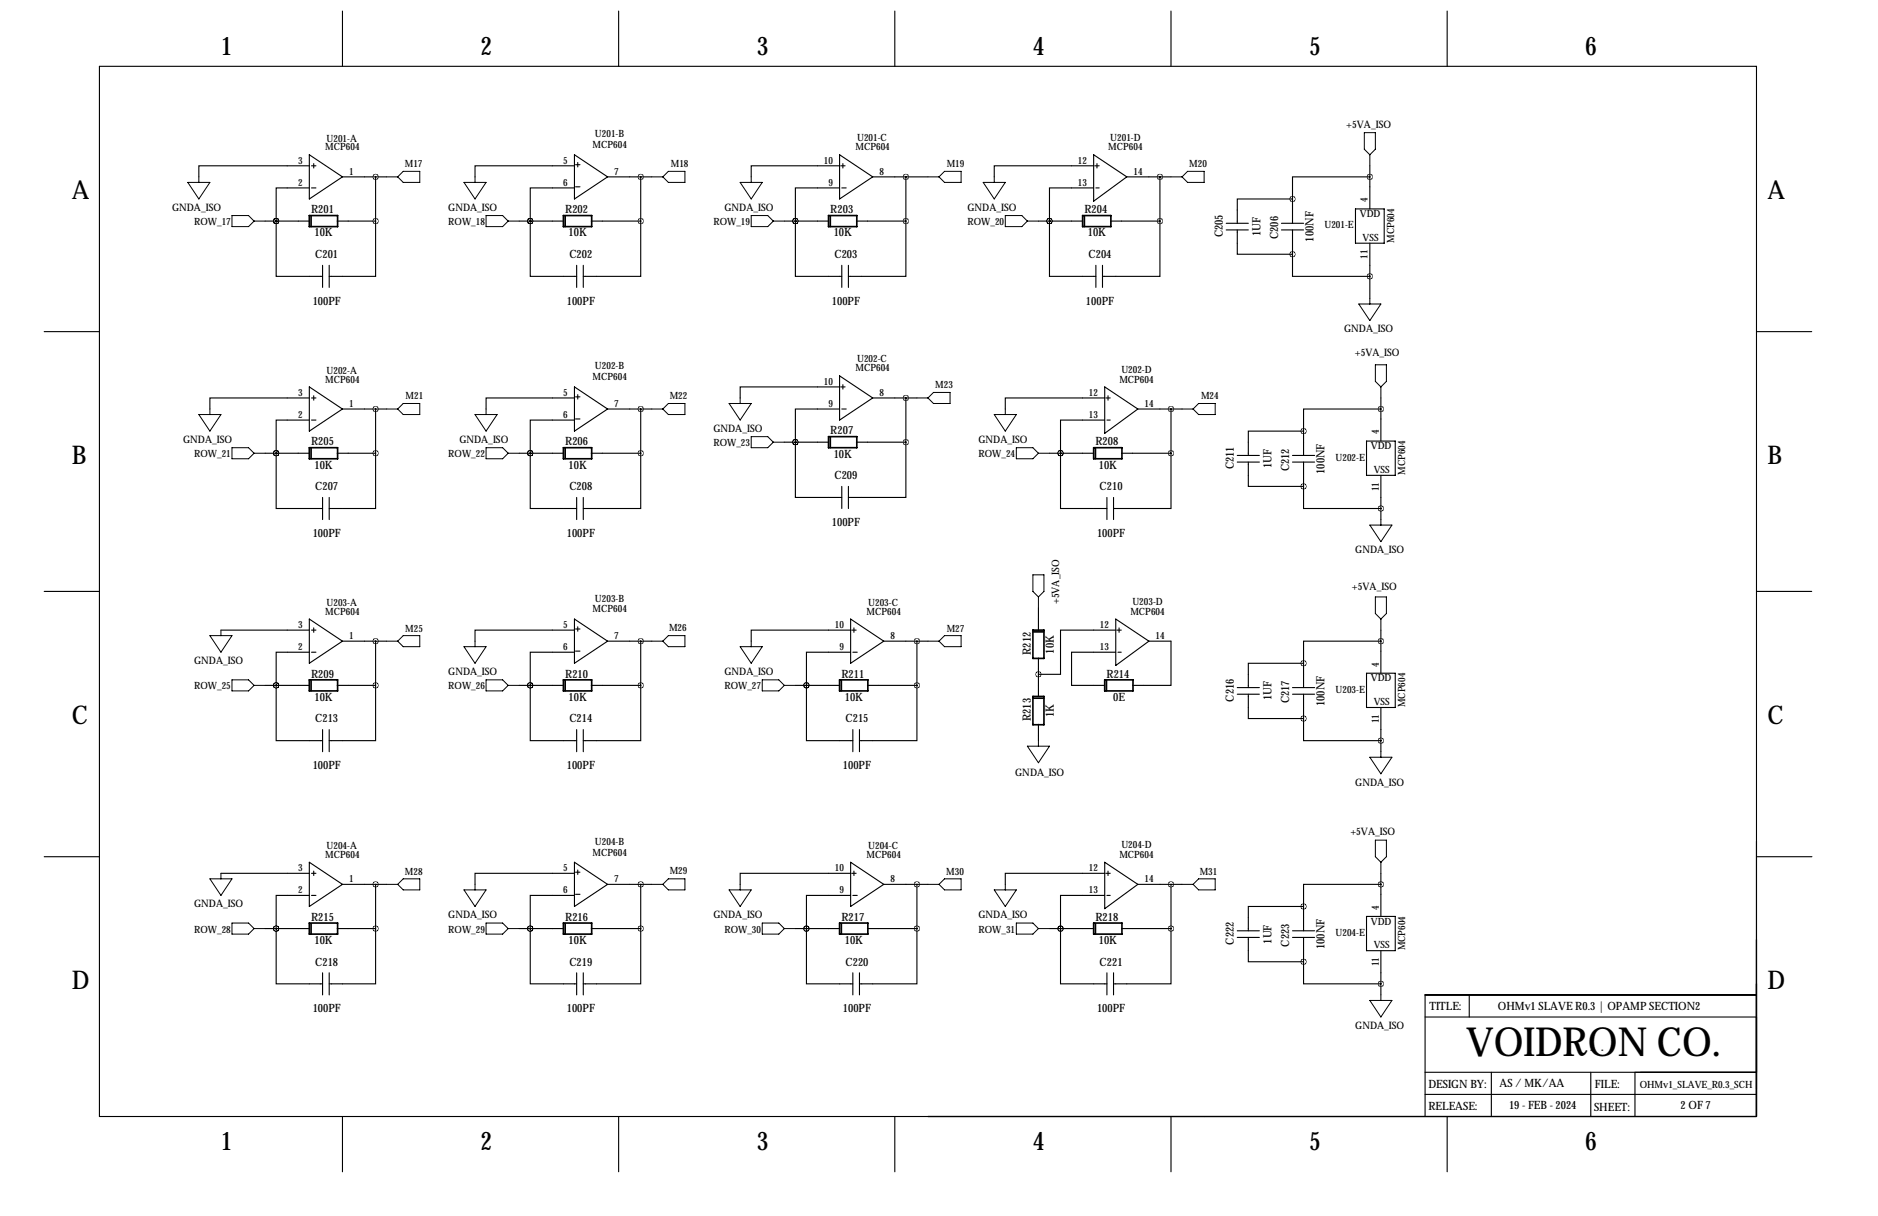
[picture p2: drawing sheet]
<svg xmlns="http://www.w3.org/2000/svg" width="432mm" height="279mm" viewBox="0 0 432 279" stroke-linecap="round" stroke-linejoin="round" font-family="sans-serif">
<g fill="none" stroke="#000" stroke-width=".25">
<path d="M22.9 15.2h381v241.3h-381zM78.7 2.5v12.7M142.2 2.5v12.7M205.7 2.5v12.7M269.2 2.5v12.7M332.7 2.5v12.7M71.1 38.1h-25.4v2.5M71.1 35.6l7.6 5-7.6 5.1zM71.6 38.1h1M72.1 37.6v1M132.1 38.1h-22.9v2.5M132.1 35.6l7.6 5-7.6 5.1z"/>
<path d="M132.3 37.8h1M132.8 37.3v1.1M193 38.1h-20.3v2.5M193 35.6l7.7 5-7.7 5.1zM193.3 38.1h1M193.8 37.6v1M251.5 38.1h-22.9v2.5M251.5 35.6l7.6 5-7.6 5.6zM251.7 38.1h1M252.2 37.6v1M315 38.1v9.9M61 50.8h10.1"/>
<path d="M63.5 50.8h.1M63.5 50.8v12.7h10.7M71.1 43.2h-7.6v7.6M71.6 43.2h1M77.5 50.8h8.9M78.7 40.6h10.2M86.4 50.8v12.7h-10.7M86.4 40.6v10.2M119.4 50.8h10.1M121.9 50.8h.1M121.9 50.8v12.7h10.7M132.1 43.2h-10.2v7.6"/>
<path d="M132.3 42.9h1M135.9 50.8h11.4M139.7 40.6h10.2M147.3 50.8v12.7h-13.2M147.3 40.6v10.2M180.3 50.8h10.2M182.9 50.8h.1M182.9 50.8v12.7h10.6M193 43.2h-10.1v7.6M193.5 43.2h1.1M196.9 50.8h11.4M200.7 40.6h12.7"/>
<path d="M208.3 50.8v12.7h-13.2M208.3 40.6v10.2M238.8 50.8h10.1M241.3 50.8h.1M241.3 50.8v12.7h10.7M251.5 43.2h-10.2v7.6M252 43.2h.7M255.3 50.8h11.4M259.1 40.6h10.1M266.7 50.8v12.7h-13.2M266.7 40.6v10.2M281.9 52.8h5.1"/>
<path d="M281.9 51.3h5.1M284.5 52.8v5.6h12.7M294.6 52.8h5.1M294.6 51.3h5.1M297.2 58.4v5.1h17.8M297.2 45.7h-12.7v5.6M297.2 45.7v5.6M297.2 52.8v5.6M311.7 48h6.6v7.9h-6.6zM315 40.6h-17.8v5.1M315 55.9v12.7M10.2 76.2h12.7"/>
<path d="M74.2 61v5M75.7 61v5M132.6 61v5M134.1 61v5M193.5 61v5M195.1 61v5M252 61v5M253.5 61v5M403.9 76.2h12.7M71.1 91.4h-22.8v2.6M71.1 96.5h-7.6v7.6M71.1 88.9l7.6 5.1-7.6 5.1z"/>
<path d="M71.6 91.4h1M71.6 96.5h1M72.1 90.9v1M78.7 94h10.2M86.4 94v10.1M132.1 91.4h-20.3v2.6M132.1 96.5h-10.2v7.6M132.1 88.9l7.6 5.1-7.6 5.1zM132.3 91.2h1M132.3 96.3h1M132.8 90.7v1M139.7 94h10.2"/>
<path d="M147.3 94v10.1M193 88.9h-22.8v2.5M193 94h-10.1v7.6M193 86.4l7.7 5-7.7 5.1zM193.3 88.9h1M193.5 94h1.1M193.8 88.4v1M200.7 91.4h10.1M208.3 91.4v10.2M254 91.4h-22.9v2.6M254 96.5h-10.2v7.6M254 88.9l7.6 5.1-7.6 5.6z"/>
<path d="M254.3 91.4h1M254.5 96.5h.8M254.8 90.9v1M261.6 94h10.2M269.2 94v10.1M299.7 99.1h-12.7v5.5M299.7 99.1v5.5M317.5 94h-17.8v5.1M317.5 91.4v9.9M61 104.1h10.1M63.5 104.1h.1M63.5 104.1v12.7h10.7"/>
<path d="M74.2 114.3v5.1M75.7 114.3v5.1M77.5 104.1h8.9M86.4 104.1v12.7h-10.7M119.4 104.1h10.1M121.9 104.1h.1M121.9 104.1v12.7h10.7M132.6 114.3v5.1M134.1 114.3v5.1M135.9 104.1h11.4M147.3 104.1v12.7h-13.2M180.3 101.6h10.2"/>
<path d="M182.9 101.6h.1M182.9 101.6v12.7h10.6M193.5 111.8v5M195.1 111.8v5M196.9 101.6h11.4M208.3 101.6v12.7h-13.2M241.3 104.1h10.2M243.8 104.1h.1M243.8 104.1v12.7h10.7M254.5 114.3v5.1M256 114.3v5.1M257.9 104.1h11.3"/>
<path d="M269.2 104.1v12.7h-13.2M284.5 106.2h5.1M284.5 104.6h5.1M287 106.2v5.6h12.7M297.2 106.2h5.1M297.2 104.6h5.1M299.7 111.8v5h17.8M299.7 106.2v5.6M314.2 101.3h6.6v7.9h-6.6zM317.5 109.2v10.2M10.2 135.9h12.7M238.8 139.7v5.1"/>
<path d="M403.9 135.9h12.7M50.8 144.8h20.3M61 157.5h10.1M63.5 157.5h.1M63.5 157.5v12.7h10.7M71.1 149.9h-7.6v7.6M71.1 142.2l7.6 5.1-7.6 5.1zM71.6 144.8h1M71.6 149.9h1M72.1 144.3v1M77.5 157.5h8.9M78.7 147.3h10.2"/>
<path d="M86.4 157.5v12.7h-10.7M86.4 147.3v10.2M119.4 157.5h10.1M121.9 157.5h.1M121.9 157.5v12.7h10.7M132.1 144.8h-22.9v2.5M132.1 149.9h-10.2v7.6M132.1 142.2l7.6 5.1-7.6 5.1zM132.3 144.5h1M132.3 149.6h1M132.8 144v1M135.9 157.5h11.4"/>
<path d="M139.7 147.3h10.2M147.3 157.5v12.7h-13.2M147.3 147.3v10.2M182.9 157.5h10.1M185.4 157.5h.1M185.4 157.5v12.7h10.7M195.6 144.8h-22.9v2.5M195.6 149.9h-10.2v7.6M195.6 142.2l7.6 5.1-7.6 5.1zM195.8 144.8h1M196.1 149.9h1M196.3 144.3v1"/>
<path d="M199.4 157.5h11.4M203.2 147.3h10.2M210.8 157.5v12.7h-13.2M210.8 147.3v10.2M238.8 151.2v8.8M256.5 149.9h-10.1v7.6h7.6M256.5 144.8h-12.7v10.1h-5M256.5 142.2l7.7 5.1-7.7 5.6zM256.8 144.8h1M257 149.9h.8M257.3 144.3v1M264.2 147.3h5v10.2h-8.8"/>
<path d="M284.5 159.5h5.1M284.5 158h5.1M287 159.5v5.6h12.7M297.2 159.5h5.1M297.2 158h5.1M299.7 152.4h-12.7v5.6M299.7 152.4v5.6M299.7 159.5v5.6M314.2 154.7h6.6v7.9h-6.6zM317.5 147.3h-17.8v5.1M317.5 144.8v9.9M74.2 167.6v5.1"/>
<path d="M75.7 167.6v5.1M132.6 167.6v5.1M134.1 167.6v5.1M196.1 167.6v5.1M197.6 167.6v5.1M238.8 166.4v3.8M299.7 165.1v5.1h17.8M317.5 162.6v10.1M10.2 196.8h12.7M71.1 198.1l7.6 5.1-7.6 5.1zM132.1 198.1l7.6 5.1-7.6 5.1zM132.8 199.9v1"/>
<path d="M195.6 198.1l7.6 5.1-7.6 5.1zM254 198.1l7.6 5.1-7.6 5.6zM403.9 196.8h12.7M50.8 200.7h20.3M61 213.4h10.1M63.5 213.4h.1M63.5 213.4v12.7h10.7M71.1 205.7h-7.6v7.7M71.6 200.7h1M71.6 205.7h1M72.1 200.2v1M77.5 213.4h8.9"/>
<path d="M78.7 203.2h10.2M86.4 213.4v12.7h-10.7M86.4 203.2v10.2M119.4 213.4h10.1M121.9 213.4h.1M121.9 213.4v12.7h10.7M132.1 200.7h-22.9v2.5M132.1 205.7h-10.2v7.7M132.3 200.4h1M132.3 205.5h1M135.9 213.4h11.4M139.7 203.2h10.2"/>
<path d="M147.3 213.4v12.7h-13.2M147.3 203.2v10.2M182.9 213.4h10.1M185.4 213.4h.1M185.4 213.4v12.7h10.7M195.6 200.7h-25.4v2.5M195.6 205.7h-10.2v7.7M195.8 200.7h1M196.1 205.7h1M196.3 200.2v1M199.4 213.4h11.4M203.2 203.2h10.2"/>
<path d="M210.8 213.4v12.7h-13.2M210.8 203.2v10.2M241.3 213.4h10.2M243.8 213.4h.1M243.8 213.4v12.7h10.7M254 200.7h-22.9v2.5M254 205.7h-10.2v7.7M254.3 200.7h1M254.5 205.7h.8M254.8 200.2v1M257.9 213.4h11.3M261.6 203.2h10.2"/>
<path d="M269.2 213.4v12.7h-13.2M269.2 203.2v10.2M284.5 215.4h5.1M284.5 213.9h5.1M287 215.4v5.6h12.7M297.2 215.4h5.1M297.2 213.9h5.1M299.7 208.3h-12.7v5.6M299.7 208.3v5.6M299.7 215.4v5.6M314.2 210.6h6.6v7.8h-6.6zM317.5 203.2h-17.8v5.1"/>
<path d="M317.5 200.7v9.9M317.5 218.4v10.2M74.2 223.5v5.1M75.7 223.5v5.1M132.6 223.5v5.1M134.1 223.5v5.1M196.1 223.5v5.1M197.6 223.5v5.1M254.5 223.5v5.1M256 223.5v5.1M299.7 221v5.1h17.8M327.7 233.7h76.2"/>
<path d="M337.8 228.6v5.1M403.9 228.6h-76.2v27.9M78.7 256.5v12.7M142.2 256.5v12.7M205.7 256.5v12.7M269.2 256.5v12.7M327.7 246.4h76.2M327.7 251.5h76.2M332.7 256.5v12.7M342.9 246.4v10.1M365.8 241.3h.1M365.8 246.4v10.1"/>
<path d="M368.3 241.3h.1M375.9 246.4v10.1"/>
</g>
<g fill="none" stroke="#000" stroke-width=".38">
<path d="M71.1 49.5h6.5v2.6h-6.5zM71.5 49.6v2.5M129.5 49.5h6.5v2.6h-6.5zM129.9 49.6v2.5M190.5 49.5h6.5v2.6h-6.5zM190.9 49.6v2.5M248.9 49.5h6.5v2.6h-6.5zM249.3 49.6v2.5M71.1 102.9h6.5v2.5h-6.5zM71.5 103v2.4M129.5 102.9h6.5v2.5h-6.5zM129.9 103v2.4"/>
<path d="M190.5 100.3h6.5v2.6h-6.5zM190.9 100.4v2.5M251.5 102.9h6.5v2.5h-6.5zM251.9 103v2.4M71.1 156.2h6.5v2.6h-6.5zM71.5 156.3v2.5M129.5 156.2h6.5v2.6h-6.5zM129.9 156.3v2.5M193 156.2h6.5v2.6h-6.5zM193.4 156.3v2.5M237.5 144.8h2.5v6.5h-2.5zM237.6 145.2h2.4"/>
<path d="M254 156.2h6.5v2.6h-6.5zM254.4 156.3v2.5M237.5 160h2.5v6.5h-2.5zM237.6 160.4h2.4M71.1 212.1h6.5v2.5h-6.5zM71.5 212.2v2.4M129.5 212.1h6.5v2.5h-6.5zM129.9 212.2v2.4M193 212.1h6.5v2.5h-6.5zM193.4 212.2v2.4M251.5 212.1h6.5v2.5h-6.5zM251.9 212.2v2.4"/>
</g>
<g fill="none" stroke="#000" stroke-width=".23">
<path d="M92.7 39.4h3.8v2.5h-3.8l-1.3-1.3zM153.7 39.4h3.8v2.5h-3.8l-1.3-1.3zM217.2 39.4h3.8v2.5h-3.8l-1.3-1.3zM273 39.4h3.9v2.5h-3.9l-1.2-1.3zM313.7 30.5h2.5v3.8l-1.2 1.3-1.3-1.3zM315 35.6v2.5M43.2 41.9h5.1l-2.6 3.8zM45.7 40.6v1.3M53.3 49.5h3.8l1.3 1.3-1.3 1.3h-3.8zM58.4 50.8h2.6M88.9 40.6h2.5M106.7 41.9h5.1l-2.6 3.8z"/>
<path d="M109.2 40.6v1.3M111.8 49.5h3.8l1.2 1.3-1.2 1.3h-3.8zM116.8 50.8h2.6M149.9 40.6h2.5M170.2 41.9h5.1l-2.6 3.8zM172.7 49.5h3.8l1.3 1.3-1.3 1.3h-3.8zM172.7 40.6v1.3M177.8 50.8h2.5M213.4 40.6h2.5M226.1 41.9h5l-2.5 3.8zM228.6 40.6v1.3M231.1 49.5h3.8l1.3 1.3-1.3 1.3h-3.8z"/>
<path d="M236.2 50.8h2.6M269.2 40.6h2.6M312.4 69.8h5.1l-2.5 3.9zM315 68.6v1.2M45.7 95.2h5.1l-2.5 3.9zM48.3 94v1.2M88.9 94h2.5M92.7 92.7h3.8v2.5h-3.8l-1.3-1.2zM109.2 95.2h5.1l-2.5 3.9zM111.8 94v1.2M149.9 94h2.5M153.7 92.7h3.8v2.5h-3.8l-1.3-1.2z"/>
<path d="M167.6 92.7h5.1l-2.5 3.8zM170.2 91.4v1.3M210.8 91.4h2.6M214.6 90.2h3.8v2.5h-3.8l-1.2-1.3zM228.6 95.2h5.1l-2.6 3.9zM231.1 94v1.2M271.8 94h2.5M275.6 92.7h3.8v2.5h-3.8l-1.3-1.2zM316.2 83.8h2.6v3.8l-1.3 1.3-1.3-1.3zM317.5 88.9v2.5M53.3 102.9h3.8l1.3 1.2-1.3 1.3h-3.8zM58.4 104.1h2.6"/>
<path d="M111.8 102.9h3.8l1.2 1.2-1.2 1.3h-3.8zM116.8 104.1h2.6M172.7 100.3h3.8l1.3 1.3-1.3 1.3h-3.8zM177.8 101.6h2.5M233.7 102.9h3.8l1.3 1.2-1.3 1.3h-3.8zM238.8 104.1h2.5M317.5 119.4v1.3M237.5 132.1h2.5v3.8l-1.2 1.3-1.3-1.3zM238.8 137.2v2.5M315 120.7h5l-2.5 3.8zM316.2 137.2h2.6v3.8l-1.3 1.2-1.3-1.2zM48.3 146h5l-2.5 3.9z"/>
<path d="M50.8 144.8v1.2M53.3 156.2h3.8l1.3 1.3-1.3 1.3h-3.8zM58.4 157.5h2.6M88.9 147.3h2.5M92.7 146h3.8v2.6h-3.8l-1.3-1.3zM106.7 148.6h5.1l-2.6 3.8zM109.2 147.3v1.3M111.8 156.2h3.8l1.2 1.3-1.2 1.3h-3.8zM116.8 157.5h2.6M149.9 147.3h2.5M152.4 147.3l1.3-1.3h3.8v2.6h-3.8zM170.2 148.6h5.1l-2.6 3.8z"/>
<path d="M172.7 147.3v1.3M175.3 156.2h3.8l1.2 1.3-1.2 1.3h-3.8zM180.3 157.5h2.6M213.4 147.3h2.5M217.2 146h3.8v2.6h-3.8l-1.3-1.3zM317.5 142.2v2.6M236.2 171.4h5.1l-2.5 3.9zM238.8 170.2v1.2M315 174h5l-2.5 3.8zM317.5 172.7v1.3M316.2 193h2.6v3.8l-1.3 1.3-1.3-1.3zM317.5 198.1v2.6"/>
<path d="M48.3 201.9h5l-2.5 3.8zM50.8 200.7v1.2M53.3 212.1h3.8l1.3 1.3-1.3 1.2h-3.8zM58.4 213.4h2.6M88.9 203.2h2.5M92.7 201.9h3.8v2.6h-3.8l-1.3-1.3zM106.7 204.5h5.1l-2.6 3.8zM109.2 203.2v1.3M111.8 212.1h3.8l1.2 1.3-1.2 1.2h-3.8zM116.8 213.4h2.6M149.9 203.2h2.5M152.4 203.2l1.3-1.3h3.8v2.6h-3.8z"/>
<path d="M167.6 204.5h5.1l-2.5 3.8zM170.2 203.2v1.3M175.3 212.1h3.8l1.2 1.3-1.2 1.2h-3.8zM180.3 213.4h2.6M213.4 203.2h2.5M217.2 201.9h3.8v2.6h-3.8l-1.3-1.3zM228.6 204.5h5.1l-2.6 3.8zM231.1 203.2v1.3M233.7 212.1h3.8l1.3 1.3-1.3 1.2h-3.8zM238.8 213.4h2.5M271.8 203.2h2.5M274.3 203.2l1.3-1.3h3.8v2.6h-3.8z"/>
<path d="M315 229.9h5l-2.5 3.8zM317.5 228.6v1.3"/>
</g>
<path d="M86.3 40.6a.05 .05 0 0 0 .1 0 .05 .05 0 0 0-.1 0zM121.9 50.8a.05 .05 0 0 0 .1 0 .05 .05 0 0 0-.1 0zM297.1 45.7a.05 .05 0 0 0 .1 0 .05 .05 0 0 0-.1 0zM297.1 58.4a.05 .05 0 0 0 .1 0 .05 .05 0 0 0-.1 0zM182.8 50.8a.05 .05 0 0 0 .1 0 .05 .05 0 0 0-.1 0zM86.3 94a.05 .05 0 0 0 .1 0 .05 .05 0 0 0-.1 0zM121.9 104.1a.05 .05 0 0 0 .1 0 .05 .05 0 0 0-.1 0zM299.7 99.1a.05 .05 0 0 0 .1 0 .05 .05 0 0 0-.1 0zM299.7 111.8a.05 .05 0 0 0 .1 0 .05 .05 0 0 0-.1 0zM182.8 101.6a.05 .05 0 0 0 .1 0 .05 .05 0 0 0-.1 0zM243.8 104.1a.05 .05 0 0 0 .1 0 .05 .05 0 0 0-.1 0zM86.3 147.3a.05 .05 0 0 0 .1 0 .05 .05 0 0 0-.1 0zM121.9 157.5a.05 .05 0 0 0 .1 0 .05 .05 0 0 0-.1 0zM299.7 152.4a.05 .05 0 0 0 .1 0 .05 .05 0 0 0-.1 0zM299.7 165.1a.05 .05 0 0 0 .1 0 .05 .05 0 0 0-.1 0zM185.4 157.5a.05 .05 0 0 0 .1 0 .05 .05 0 0 0-.1 0zM86.3 203.2a.05 .05 0 0 0 .1 0 .05 .05 0 0 0-.1 0zM121.9 213.4a.05 .05 0 0 0 .1 0 .05 .05 0 0 0-.1 0zM299.7 208.3a.05 .05 0 0 0 .1 0 .05 .05 0 0 0-.1 0zM299.7 221a.05 .05 0 0 0 .1 0 .05 .05 0 0 0-.1 0zM185.4 213.4a.05 .05 0 0 0 .1 0 .05 .05 0 0 0-.1 0zM243.8 213.4a.05 .05 0 0 0 .1 0 .05 .05 0 0 0-.1 0zM238.7 154.9a.05 .05 0 0 0 .1 0 .05 .05 0 0 0-.1 0zM86.3 50.8a.05 .05 0 0 0 .1 0 .05 .05 0 0 0-.1 0zM121.9 50.8a.05 .05 0 0 0 .1 0 .05 .05 0 0 0-.1 0zM182.8 50.8a.05 .05 0 0 0 .1 0 .05 .05 0 0 0-.1 0zM208.2 50.8a.05 .05 0 0 0 .1 0 .05 .05 0 0 0-.1 0zM86.3 104.1a.05 .05 0 0 0 .1 0 .05 .05 0 0 0-.1 0zM121.9 104.1a.05 .05 0 0 0 .1 0 .05 .05 0 0 0-.1 0zM182.8 101.6a.05 .05 0 0 0 .1 0 .05 .05 0 0 0-.1 0zM243.8 104.1a.05 .05 0 0 0 .1 0 .05 .05 0 0 0-.1 0zM86.3 157.5a.05 .05 0 0 0 .1 0 .05 .05 0 0 0-.1 0zM121.9 157.5a.05 .05 0 0 0 .1 0 .05 .05 0 0 0-.1 0zM185.4 157.5a.05 .05 0 0 0 .1 0 .05 .05 0 0 0-.1 0zM86.3 213.4a.05 .05 0 0 0 .1 0 .05 .05 0 0 0-.1 0zM121.9 213.4a.05 .05 0 0 0 .1 0 .05 .05 0 0 0-.1 0zM185.4 213.4a.05 .05 0 0 0 .1 0 .05 .05 0 0 0-.1 0zM243.8 213.4a.05 .05 0 0 0 .1 0 .05 .05 0 0 0-.1 0zM314.9 63.5a.05 .05 0 0 0 .1 0 .05 .05 0 0 0-.1 0zM314.9 40.6a.05 .05 0 0 0 .1 0 .05 .05 0 0 0-.1 0zM147.3 50.8a.05 .05 0 0 0 .1 0 .05 .05 0 0 0-.1 0zM147.3 40.6a.05 .05 0 0 0 .1 0 .05 .05 0 0 0-.1 0zM147.3 104.1a.05 .05 0 0 0 .1 0 .05 .05 0 0 0-.1 0zM147.3 94a.05 .05 0 0 0 .1 0 .05 .05 0 0 0-.1 0zM208.2 91.4a.05 .05 0 0 0 .1 0 .05 .05 0 0 0-.1 0zM208.2 101.6a.05 .05 0 0 0 .1 0 .05 .05 0 0 0-.1 0zM269.2 104.1a.05 .05 0 0 0 .1 0 .05 .05 0 0 0-.1 0zM269.2 94a.05 .05 0 0 0 .1 0 .05 .05 0 0 0-.1 0zM147.3 157.5a.05 .05 0 0 0 .1 0 .05 .05 0 0 0-.1 0zM210.8 157.5a.05 .05 0 0 0 .1 0 .05 .05 0 0 0-.1 0zM147.3 213.4a.05 .05 0 0 0 .1 0 .05 .05 0 0 0-.1 0zM269.2 213.4a.05 .05 0 0 0 .1 0 .05 .05 0 0 0-.1 0zM210.8 213.4a.05 .05 0 0 0 .1 0 .05 .05 0 0 0-.1 0zM147.3 147.3a.05 .05 0 0 0 .1 0 .05 .05 0 0 0-.1 0zM210.8 147.3a.05 .05 0 0 0 .1 0 .05 .05 0 0 0-.1 0zM147.3 203.2a.05 .05 0 0 0 .1 0 .05 .05 0 0 0-.1 0zM210.8 203.2a.05 .05 0 0 0 .1 0 .05 .05 0 0 0-.1 0zM269.2 203.2a.05 .05 0 0 0 .1 0 .05 .05 0 0 0-.1 0zM208.2 40.6a.05 .05 0 0 0 .1 0 .05 .05 0 0 0-.1 0z" fill="#000" stroke="#000" stroke-width="1.3"/>
<text font-size="9.2" x="337.1" y="242.6">VOIDRON CO.</text>
<g font-size="5.9">
<text x="50.8" y="12.7">1</text>
<text x="110.5" y="12.7">2</text>
<text x="174" y="12.7">3</text>
<text x="237.5" y="12.7">4</text>
<text x="301" y="12.7">5</text>
<text x="364.5" y="12.7">6</text>
<text x="16.5" y="45.7">A</text>
<text x="406.4" y="45.7">A</text>
<text x="16.5" y="106.7">B</text>
<text x="406.4" y="106.7">B</text>
<text x="16.5" y="166.4">C</text>
<text x="406.4" y="166.4">C</text>
<text x="16.5" y="227.3">D</text>
<text x="406.4" y="227.3">D</text>
<text x="50.8" y="264.2">1</text>
<text x="110.5" y="264.2">2</text>
<text x="174" y="264.2">3</text>
<text x="237.5" y="264.2">4</text>
<text x="301" y="264.2">5</text>
<text x="364.5" y="264.2">6</text>
</g>
<g font-size="2.6">
<text x="71.5" y="49">R201</text>
<text x="130" y="49">R202</text>
<text x="190.9" y="49">R203</text>
<text x="249.3" y="49">R204</text>
<text x="72.3" y="54.3">10K</text>
<text x="72.5" y="59.3">C201</text>
<text x="130.7" y="54.3">10K</text>
<text x="130.9" y="59.3">C202</text>
<text x="191.7" y="54.3">10K</text>
<text x="191.9" y="59.3">C203</text>
<text x="250.1" y="54.3">10K</text>
<text x="250.3" y="59.3">C204</text>
<text x="281.2" y="54.5" transform="rotate(-90 281.2 54.5)">C205</text>
<text x="289.8" y="54.3" transform="rotate(-90 289.8 54.3)">1UF</text>
<text x="293.9" y="55" transform="rotate(-90 293.9 55)">C206</text>
<text x="302" y="55.5" transform="rotate(-90 302 55.5)">100NF</text>
<text x="71.9" y="70">100PF</text>
<text x="130.3" y="70">100PF</text>
<text x="191.3" y="70">100PF</text>
<text x="249.7" y="70">100PF</text>
<text x="190.9" y="99.8">R207</text>
<text x="71.5" y="102.4">R205</text>
<text x="72.3" y="107.7">10K</text>
<text x="130" y="102.4">R206</text>
<text x="130.7" y="107.7">10K</text>
<text x="191.7" y="105.1">10K</text>
<text x="251.9" y="102.4">R208</text>
<text x="252.7" y="107.7">10K</text>
<text x="283.7" y="107.8" transform="rotate(-90 283.7 107.8)">C211</text>
<text x="292.4" y="107.6" transform="rotate(-90 292.4 107.6)">1UF</text>
<text x="72.5" y="112.6">C207</text>
<text x="130.9" y="112.6">C208</text>
<text x="191.9" y="110.1">C209</text>
<text x="252.8" y="112.6">C210</text>
<text x="296.4" y="108.3" transform="rotate(-90 296.4 108.3)">C212</text>
<text x="304.6" y="108.9" transform="rotate(-90 304.6 108.9)">100NF</text>
<text x="71.9" y="123.3">100PF</text>
<text x="130.3" y="123.3">100PF</text>
<text x="191.3" y="120.8">100PF</text>
<text x="252.2" y="123.3">100PF</text>
<text x="71.5" y="155.7">R209</text>
<text x="130" y="155.7">R210</text>
<text x="193.5" y="155.7">R211</text>
<text x="237" y="150.5" transform="rotate(-90 237 150.5)">R212</text>
<text x="242.3" y="150.2" transform="rotate(-90 242.3 150.2)">10K</text>
<text x="254.4" y="155.7">R214</text>
<text x="72.3" y="161">10K</text>
<text x="130.7" y="161">10K</text>
<text x="194.2" y="161">10K</text>
<text x="255.9" y="161">0E</text>
<text x="283.7" y="161.2" transform="rotate(-90 283.7 161.2)">C216</text>
<text x="292.4" y="160.9" transform="rotate(-90 292.4 160.9)">1UF</text>
<text x="296.4" y="161.6" transform="rotate(-90 296.4 161.6)">C217</text>
<text x="72.5" y="166">C213</text>
<text x="130.9" y="166">C214</text>
<text x="194.4" y="166">C215</text>
<text x="237" y="165.7" transform="rotate(-90 237 165.7)">R213</text>
<text x="242.3" y="164.8" transform="rotate(-90 242.3 164.8)">1K</text>
<text x="304.6" y="162.2" transform="rotate(-90 304.6 162.2)">100NF</text>
<text x="71.9" y="176.7">100PF</text>
<text x="130.3" y="176.7">100PF</text>
<text x="193.8" y="176.7">100PF</text>
<text x="71.5" y="211.6">R215</text>
<text x="130" y="211.6">R216</text>
<text x="193.5" y="211.6">R217</text>
<text x="251.9" y="211.6">R218</text>
<text x="72.3" y="216.9">10K</text>
<text x="72.5" y="221.8">C218</text>
<text x="130.7" y="216.9">10K</text>
<text x="130.9" y="221.8">C219</text>
<text x="194.2" y="216.9">10K</text>
<text x="194.4" y="221.8">C220</text>
<text x="252.7" y="216.9">10K</text>
<text x="252.8" y="221.8">C221</text>
<text x="283.7" y="217.1" transform="rotate(-90 283.7 217.1)">C222</text>
<text x="292.4" y="216.8" transform="rotate(-90 292.4 216.8)">1UF</text>
<text x="296.4" y="217.5" transform="rotate(-90 296.4 217.5)">C223</text>
<text x="304.6" y="218.1" transform="rotate(-90 304.6 218.1)">100NF</text>
<text x="71.9" y="232.5">100PF</text>
<text x="130.3" y="232.5">100PF</text>
<text x="193.8" y="232.5">100PF</text>
<text x="252.2" y="232.5">100PF</text>
<text x="328.7" y="232.2">TITLE:</text>
<text x="344.4" y="232">OHMv1 SLAVE R0.3 | OPAMP SECTION2</text>
<text x="328.4" y="249.9">DESIGN BY:</text>
<text x="344.8" y="249.7">AS / MK/AA</text>
<text x="366.7" y="250">FILE:</text>
<text x="328.4" y="255">RELEASE:</text>
<text x="347" y="254.7">19 - FEB - 2024</text>
<text x="366.5" y="255.2">SHEET:</text>
<text x="386.4" y="254.9">2 OF 7</text>
</g>
<g font-size="2.4">
<text x="309.5" y="29.4">+5VA_ISO</text>
<text x="39.6" y="48.5">GNDA_ISO</text>
<text x="103.1" y="48.5">GNDA_ISO</text>
<text x="166.6" y="48.5">GNDA_ISO</text>
<text x="222.5" y="48.5">GNDA_ISO</text>
<text x="309.1" y="76.4">GNDA_ISO</text>
<text x="311.5" y="81.8">+5VA_ISO</text>
<text x="42.1" y="101.8">GNDA_ISO</text>
<text x="105.6" y="101.8">GNDA_ISO</text>
<text x="164" y="99.3">GNDA_ISO</text>
<text x="225" y="101.8">GNDA_ISO</text>
<text x="311.6" y="127.2">GNDA_ISO</text>
<text x="310.8" y="135.6">+5VA_ISO</text>
<text x="243.5" y="138.8" transform="rotate(-90 243.5 138.8)">+5VA_ISO</text>
<text x="44.7" y="152.6">GNDA_ISO</text>
<text x="103.1" y="155.1">GNDA_ISO</text>
<text x="166.6" y="155.1">GNDA_ISO</text>
<text x="233.4" y="178.3">GNDA_ISO</text>
<text x="311.6" y="180.5">GNDA_ISO</text>
<text x="310.5" y="191.8">+5VA_ISO</text>
<text x="44.7" y="208.5">GNDA_ISO</text>
<text x="103.1" y="211">GNDA_ISO</text>
<text x="164" y="211">GNDA_ISO</text>
<text x="225" y="211">GNDA_ISO</text>
<text x="311.6" y="236.4">GNDA_ISO</text>
</g>
<g font-size="2.3">
<text x="74.8" y="34.6">MCP604</text>
<text x="75.1" y="32.6">U201-A</text>
<text x="136.3" y="34">MCP604</text>
<text x="136.8" y="31.5">U201-B</text>
<text x="196.7" y="34.6">MCP604</text>
<text x="197.1" y="32.5">U201-C</text>
<text x="254.8" y="34.6">MCP604</text>
<text x="255.3" y="32.4">U201-D</text>
<text x="68.5" y="37.6">3</text>
<text x="80.3" y="40.1">1</text>
<text x="93.1" y="38.5">M17</text>
<text x="129.5" y="37.6">5</text>
<text x="141.2" y="40.1">7</text>
<text x="154.2" y="38.5">M18</text>
<text x="189.4" y="37.6">10</text>
<text x="202.2" y="40.1">8</text>
<text x="217.7" y="38.5">M19</text>
<text x="247.8" y="37.6">12</text>
<text x="260.6" y="40.1">14</text>
<text x="273.5" y="38.5">M20</text>
<text x="68.5" y="42.7">2</text>
<text x="129.5" y="42.7">6</text>
<text x="190.5" y="42.7">9</text>
<text x="247.8" y="42.7">13</text>
<text x="314.5" y="46.5" transform="rotate(-90 314.5 46.5)">4</text>
<text x="44.7" y="51.7">ROW_17</text>
<text x="103.1" y="51.7">ROW_18</text>
<text x="164" y="51.7">ROW_19</text>
<text x="222.5" y="51.7">ROW_20</text>
<text x="304.5" y="52.5">U201-E</text>
<text x="312.7" y="49.9">VDD</text>
<text x="313.3" y="55.3">VSS</text>
<text x="314.5" y="59.5" transform="rotate(-90 314.5 59.5)">11</text>
<text x="320.6" y="55.8" transform="rotate(-90 320.6 55.8)">MCP604</text>
<text x="197.1" y="83.3">U202-C</text>
<text x="74.8" y="87.9">MCP604</text>
<text x="75.1" y="85.9">U202-A</text>
<text x="136.3" y="87.4">MCP604</text>
<text x="136.8" y="84.9">U202-B</text>
<text x="189.4" y="88.4">10</text>
<text x="196.7" y="85.4">MCP604</text>
<text x="215" y="89.1">M23</text>
<text x="257.4" y="87.9">MCP604</text>
<text x="257.8" y="85.7">U202-D</text>
<text x="68.5" y="90.9">3</text>
<text x="80.3" y="93.5">1</text>
<text x="93.3" y="91.7">M21</text>
<text x="129.5" y="90.9">5</text>
<text x="141.2" y="93.5">7</text>
<text x="154" y="91.6">M22</text>
<text x="190.5" y="93.5">9</text>
<text x="202.2" y="90.9">8</text>
<text x="250.4" y="90.9">12</text>
<text x="263.1" y="93.5">14</text>
<text x="276.1" y="91.7">M24</text>
<text x="68.5" y="96">2</text>
<text x="129.5" y="96">6</text>
<text x="250.4" y="96">13</text>
<text x="317" y="99.8" transform="rotate(-90 317 99.8)">4</text>
<text x="44.7" y="105.1">ROW_21</text>
<text x="103.1" y="105.1">ROW_22</text>
<text x="164" y="102.5">ROW_23</text>
<text x="225" y="105.1">ROW_24</text>
<text x="307.1" y="105.8">U202-E</text>
<text x="315.2" y="103.2">VDD</text>
<text x="315.8" y="108.7">VSS</text>
<text x="317" y="112.9" transform="rotate(-90 317 112.9)">11</text>
<text x="323.1" y="109.2" transform="rotate(-90 323.1 109.2)">MCP604</text>
<text x="74.8" y="141.2">MCP604</text>
<text x="75.1" y="139.2">U203-A</text>
<text x="136.3" y="140.7">MCP604</text>
<text x="136.8" y="138.2">U203-B</text>
<text x="199.2" y="141.2">MCP604</text>
<text x="199.6" y="139.1">U203-C</text>
<text x="259.9" y="141.2">MCP604</text>
<text x="260.4" y="139">U203-D</text>
<text x="68.5" y="149.4">2</text>
<text x="68.5" y="144.3">3</text>
<text x="80.3" y="146.8">1</text>
<text x="93.2" y="145.2">M25</text>
<text x="129.5" y="149.4">6</text>
<text x="129.5" y="144.3">5</text>
<text x="141.2" y="146.8">7</text>
<text x="153.8" y="145">M26</text>
<text x="191.9" y="144.3">10</text>
<text x="193" y="149.4">9</text>
<text x="204.7" y="146.8">8</text>
<text x="217.7" y="145.2">M27</text>
<text x="252.9" y="149.4">13</text>
<text x="252.9" y="144.3">12</text>
<text x="265.7" y="146.8">14</text>
<text x="317" y="153.2" transform="rotate(-90 317 153.2)">4</text>
<text x="44.7" y="158.4">ROW_25</text>
<text x="103.1" y="158.4">ROW_26</text>
<text x="166.6" y="158.4">ROW_27</text>
<text x="307.1" y="159.2">U203-E</text>
<text x="315.2" y="156.6">VDD</text>
<text x="315.8" y="162">VSS</text>
<text x="317" y="166.2" transform="rotate(-90 317 166.2)">11</text>
<text x="323.1" y="162.5" transform="rotate(-90 323.1 162.5)">MCP604</text>
<text x="74.8" y="197.1">MCP604</text>
<text x="75.1" y="195.1">U204-A</text>
<text x="136.3" y="196.6">MCP604</text>
<text x="136.8" y="194.1">U204-B</text>
<text x="199.2" y="197.1">MCP604</text>
<text x="199.6" y="195">U204-C</text>
<text x="257.4" y="197.1">MCP604</text>
<text x="257.8" y="194.9">U204-D</text>
<text x="68.5" y="200.2">3</text>
<text x="80.3" y="202.7">1</text>
<text x="93.1" y="201">M28</text>
<text x="129.5" y="200.2">5</text>
<text x="141.2" y="202.7">7</text>
<text x="154" y="200.9">M29</text>
<text x="191.9" y="200.2">10</text>
<text x="204.7" y="202.7">8</text>
<text x="217.6" y="201">M30</text>
<text x="250.4" y="200.2">12</text>
<text x="263.1" y="202.7">14</text>
<text x="275.8" y="201">M31</text>
<text x="68.5" y="205.2">2</text>
<text x="129.5" y="205.2">6</text>
<text x="193" y="205.2">9</text>
<text x="250.4" y="205.2">13</text>
<text x="317" y="209" transform="rotate(-90 317 209)">4</text>
<text x="44.7" y="214.3">ROW_28</text>
<text x="103.1" y="214.3">ROW_29</text>
<text x="166.6" y="214.3">ROW_30</text>
<text x="225" y="214.3">ROW_31</text>
<text x="307.1" y="215">U204-E</text>
<text x="315.2" y="212.4">VDD</text>
<text x="315.8" y="217.9">VSS</text>
<text x="323.1" y="218.4" transform="rotate(-90 323.1 218.4)">MCP604</text>
<text x="317" y="222.1" transform="rotate(-90 317 222.1)">11</text>
<text x="377" y="249.9">OHMv1_SLAVE_R0.3_SCH</text>
</g>
</svg>
